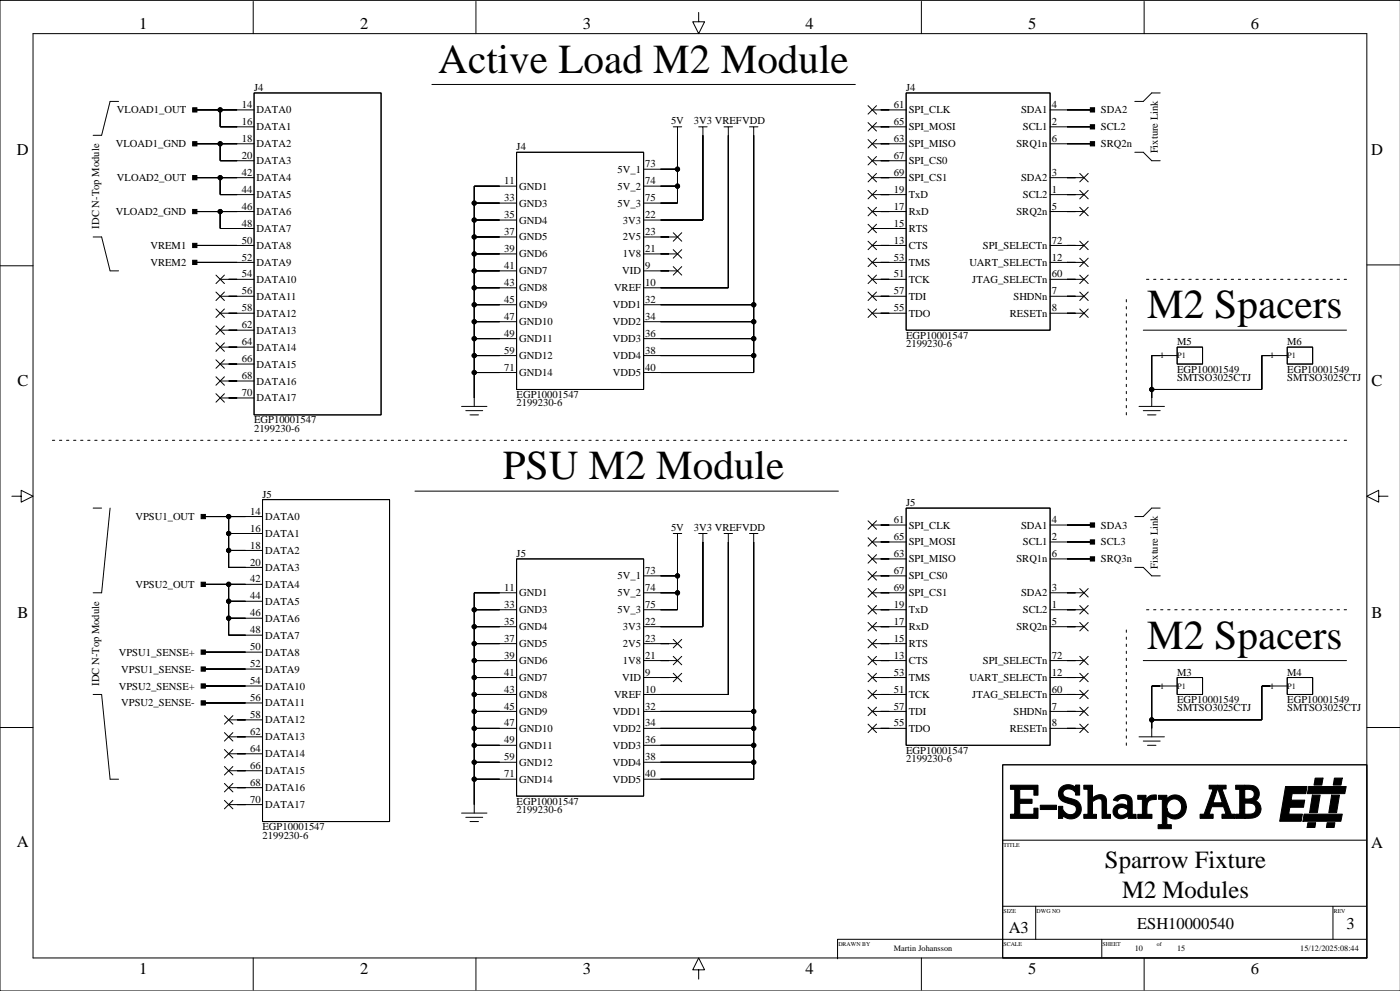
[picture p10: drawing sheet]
<svg xmlns="http://www.w3.org/2000/svg" width="420mm" height="297mm" viewBox="0 0 420 297" stroke-linecap="round" stroke-linejoin="round" font-family="sans-serif">
<g fill="none" stroke="#000" stroke-width=".3">
<path d="M9.9 10.1h400v277h-400zM75.9 .4v9.7M142.7 .4v9.7M209.5 3.7v2.8h1.8l-1.8 3.6-1.8-3.6h1.8M276.3 .4v9.7M343.1 .4v9.7M419.9 .1h-419.9v296.9h419.9M35.6 30.4h-2.6l-2.5 10.2h-2.6M58.4 32.9h17.8M66 32.9v5.1h10.2M76.2 27.9h38.1v96.5h-38.1zM129.5 25.3h127"/>
<path d="M201.9 38h1.3v22.9h-10.2M203.2 38h1.2M209.5 38h1.3v28h-17.8M210.8 38h1.2M217.1 38h1.3v48.3h-25.4M218.4 38h1.3M224.7 38h1.3v73.7h-33M226 38h1.3M260.3 31.7l2.5 2.5M260.3 36.7l2.5 2.6M261.6 32.9h10.1M261.6 38h10.1"/>
<path d="M262.8 31.7l-2.5 2.5M262.8 36.7l-2.5 2.6M271.7 27.9h43.2v71.1h-43.2zM314.9 32.9h12.7M314.9 38h12.7M347.9 27.9h-2.5l-2.6 2.5h-2.5M58.4 43.1h17.8M58.4 53.3h17.8M66 53.3v5h10.2M66 43.1v5.1h10.2M154.9 45.6h38.1v71.1h-38.1zM154.9 55.8h-12.7v66"/>
<path d="M193 55.8h10.2M193 50.7h10.2M203.2 40.6h.1M210.8 40.6h.1M218.4 40.6h.1M226 40.6h.1M260.3 41.8l2.5 2.6M260.3 46.9l2.5 2.5M260.3 52l2.5 2.5M260.3 57.1l2.5 2.5M261.6 43.1h10.1M261.6 53.3h10.1"/>
<path d="M261.6 58.3h10.1M261.6 48.2h10.1M262.8 41.8l-2.5 2.6M262.8 46.9l-2.5 2.5M262.8 52l-2.5 2.5M262.8 57.1l-2.5 2.5M314.9 43.1h12.7M314.9 53.3h10.1M314.9 58.3h10.1M323.8 52l2.5 2.5M323.8 57.1l2.5 2.5M326.3 52l-2.5 2.5"/>
<path d="M326.3 57.1l-2.5 2.5M340.3 45.6h2.5l2.6 2.6h2.5M0 79.7h9.9M27.9 71h2.6l2.5 10.2h2.6M58.4 63.4h17.8M58.4 78.6h17.8M58.4 73.6h17.8M66 63.4v5.1h10.2M142.2 60.9h12.7M142.2 66h12.7M142.2 71h12.7M142.2 76.1h12.7"/>
<path d="M193 71h10.2M193 76.1h10.2M201.9 69.8l2.5 2.5M201.9 74.8l2.5 2.6M201.9 79.9l2.5 2.6M204.4 69.8l-2.5 2.5M204.4 74.8l-2.5 2.6M204.4 79.9l-2.5 2.6M260.3 62.1l2.5 2.6M260.3 67.2l2.5 2.6M260.3 72.3l2.5 2.5M260.3 77.4l2.5 2.5"/>
<path d="M261.6 63.4h10.1M261.6 68.5h10.1M261.6 78.6h10.1M261.6 73.6h10.1M262.8 62.1l-2.5 2.6M262.8 67.2l-2.5 2.6M262.8 72.3l-2.5 2.5M262.8 77.4l-2.5 2.5M314.9 63.4h10.1M314.9 78.6h10.1M314.9 73.6h10.1M323.8 62.1l2.5 2.6"/>
<path d="M323.8 72.3l2.5 2.5M323.8 77.4l2.5 2.5M326.3 62.1l-2.5 2.6M326.3 72.3l-2.5 2.5M326.3 77.4l-2.5 2.5M409.9 79.4h9.9M64.8 82.5l2.5 2.5M64.8 87.5l2.5 2.6M64.8 92.6l2.5 2.6M64.8 97.7l2.5 2.5M66 93.9h10.2M66 88.8h10.2"/>
<path d="M66 83.7h10.2M66 99h10.2M67.3 82.5l-2.5 2.5M67.3 87.5l-2.5 2.6M67.3 92.6l-2.5 2.6M67.3 97.7l-2.5 2.5M142.2 81.2h12.7M142.2 86.3h12.7M142.2 91.3h12.7M142.2 96.4h12.7M193 81.2h10.2M193 91.3h33"/>
<path d="M193 96.4h33M260.3 82.5l2.5 2.5M260.3 87.5l2.5 2.6M260.3 92.6l2.5 2.6M261.6 93.9h10.1M261.6 88.8h10.1M261.6 83.7h10.1M262.8 82.5l-2.5 2.5M262.8 87.5l-2.5 2.6M262.8 92.6l-2.5 2.6M314.9 93.9h10.1M314.9 88.8h10.1"/>
<path d="M314.9 83.7h10.1M323.8 82.5l2.5 2.5M323.8 87.5l2.5 2.6M323.8 92.6l2.5 2.6M326.3 82.5l-2.5 2.5M326.3 87.5l-2.5 2.6M326.3 92.6l-2.5 2.6M342.8 99h61M64.8 102.8l2.5 2.5M64.8 107.9l2.5 2.5M64.8 112.9l2.5 2.6M64.8 118l2.5 2.5"/>
<path d="M66 104h10.2M66 109.1h10.2M66 114.2h10.2M66 119.3h10.2M67.3 102.8l-2.5 2.5M67.3 107.9l-2.5 2.5M67.3 112.9l-2.5 2.6M67.3 118l-2.5 2.5M142.2 101.5h12.7M142.2 106.6h12.7M142.2 111.7h12.7M193 101.5h33"/>
<path d="M193 106.6h33M353 104h7.6v5.1h-7.6zM353 106.6h-7.6v15.2M386 104h7.6v5.1h-7.6zM386 106.6h-7.6v10.1h-33M138.4 121.8h7.6M139.7 123.1h5M140.9 124.4h2.6M341.6 121.8h7.6M342.8 123.1h5.1M344.1 124.4h2.5M3.6 148.7h2.7v-1.7l3.6 1.7-3.6 1.8v-1.8"/>
<path d="M27.9 152.3h2.6M33 152.3l-2.5 25.4h-2.6M60.9 154.8h17.8M68.6 159.9h10.1M68.6 154.8v15.3h10.1M78.7 149.8h38.1v96.5h-38.1zM124.4 147.2h127M201.9 159.9h1.3v22.9h-10.2M203.2 159.9h1.2M209.5 159.9h1.3v27.9h-17.8M210.8 159.9h1.2M217.1 159.9h1.3v48.3h-25.4"/>
<path d="M218.4 159.9h1.3M224.7 159.9h1.3v73.7h-33M226 159.9h1.3M260.3 156.1l2.5 2.5M261.6 157.4h10.1M262.8 156.1l-2.5 2.5M271.7 152.3h43.2v71.1h-43.2zM314.9 157.4h12.7M347.9 152.3h-2.5l-2.6 2.5h-2.5M413.4 148.7v-1.7l-3.5 1.7 3.5 1.8v-1.8h2.8M60.9 175.1h17.8M68.6 165h10.1"/>
<path d="M68.6 175.1v15.3h10.1M154.9 167.5h38.1v71.1h-38.1zM154.9 177.7h-12.7v66M193 177.7h10.2M193 172.6h10.2M203.2 162.4h.1M210.8 162.4h.1M218.4 162.4h.1M226 162.4h.1M260.3 161.2l2.5 2.5M260.3 166.3l2.5 2.5M260.3 171.3l2.5 2.6"/>
<path d="M260.3 176.4l2.5 2.6M261.6 177.7h10.1M261.6 172.6h10.1M261.6 162.4h10.1M261.6 167.5h10.1M262.8 161.2l-2.5 2.5M262.8 166.3l-2.5 2.5M262.8 171.3l-2.5 2.6M262.8 176.4l-2.5 2.6M314.9 177.7h10.1M314.9 162.4h12.7M314.9 167.5h12.7"/>
<path d="M323.8 176.4l2.5 2.6M326.3 176.4l-2.5 2.6M340.3 170.1h2.5l2.6 2.5h2.5M60.9 195.5h17.8M68.6 180.2h10.1M68.6 185.3h10.1M142.2 182.8h12.7M142.2 187.8h12.7M142.2 192.9h12.7M142.2 198h12.7M193 192.9h10.2M193 198h10.2"/>
<path d="M201.9 191.7l2.5 2.5M201.9 196.7l2.5 2.6M204.4 191.7l-2.5 2.5M204.4 196.7l-2.5 2.6M260.3 181.5l2.5 2.5M260.3 186.6l2.5 2.5M260.3 191.7l2.5 2.5M260.3 196.7l2.5 2.6M261.6 182.8h10.1M261.6 187.8h10.1M261.6 192.9h10.1M261.6 198h10.1"/>
<path d="M262.8 181.5l-2.5 2.5M262.8 186.6l-2.5 2.5M262.8 191.7l-2.5 2.5M262.8 196.7l-2.5 2.6M314.9 182.8h10.1M314.9 187.8h10.1M314.9 198h10.1M323.8 181.5l2.5 2.5M323.8 186.6l2.5 2.5M323.8 196.7l2.5 2.6M326.3 181.5l-2.5 2.5M326.3 186.6l-2.5 2.5"/>
<path d="M326.3 196.7l-2.5 2.6M342.8 198h61M0 218.1h9.9M27.9 208.2h2.6l2.5 25.4h2.6M60.9 200.5h17.8M60.9 205.6h17.8M60.9 210.7h17.8M67.3 219.6l2.5 2.5M67.3 214.5l2.5 2.5M68.6 215.8h10.1M69.8 214.5l-2.5 2.5M69.8 219.6l-2.5 2.5"/>
<path d="M142.2 203.1h12.7M142.2 208.2h12.7M142.2 213.2h12.7M142.2 218.3h12.7M193 203.1h10.2M193 213.2h33M193 218.3h33M201.9 201.8l2.5 2.6M204.4 201.8l-2.5 2.6M260.3 201.8l2.5 2.6M260.3 206.9l2.5 2.5M260.3 212l2.5 2.5"/>
<path d="M260.3 217l2.5 2.6M261.6 203.1h10.1M261.6 208.2h10.1M261.6 213.2h10.1M261.6 218.3h10.1M262.8 201.8l-2.5 2.6M262.8 206.9l-2.5 2.5M262.8 212l-2.5 2.5M262.8 217l-2.5 2.6M314.9 203.1h10.1M314.9 208.2h10.1M314.9 213.2h10.1"/>
<path d="M314.9 218.3h10.1M323.8 201.8l2.5 2.6M323.8 206.9l2.5 2.5M323.8 212l2.5 2.5M323.8 217l2.5 2.6M326.3 201.8l-2.5 2.6M326.3 206.9l-2.5 2.5M326.3 212l-2.5 2.5M326.3 217l-2.5 2.6M353 203.1h7.6v5.1h-7.6zM353 205.6h-7.6v15.3M386 203.1h7.6v5.1h-7.6z"/>
<path d="M386 205.6h-7.6v10.2h-33M409.9 218.1h9.9M67.3 234.8l2.5 2.6M67.3 239.9l2.5 2.5M67.3 229.7l2.5 2.6M67.3 224.7l2.5 2.5M68.6 220.9h10.1M68.6 225.9h10.1M68.6 231h10.1M68.6 236.1h10.1M69.8 224.7l-2.5 2.5M69.8 234.8l-2.5 2.6"/>
<path d="M69.8 239.9l-2.5 2.5M69.8 229.7l-2.5 2.6M142.2 223.4h12.7M142.2 228.5h12.7M142.2 233.6h12.7M193 223.4h33M193 228.5h33M300.7 229.2h109.2v57.9h-109.2zM341.6 220.9h7.6M342.8 222.1h5.1M344.1 223.4h2.5M68.6 241.2h10.1"/>
<path d="M138.4 243.7h7.6M139.7 245h5M140.9 246.3h2.6M300.7 251.8h108.9M300.7 271.6h108.9M310.6 271.6v9.9M399.7 271.6v9.9M75.9 287.1v9.7M142.7 287.1v9.7M209.5 290.7h1.8l-1.8-3.6-1.8 3.6h1.8v2.8M276.3 287.1v9.7M330.4 281.5v5.6"/>
<path d="M343.1 287.1v9.7M409.6 281.5h-158.5v5.9"/>
<circle cx="66" cy="32.9" r=".63"/>
<circle cx="66" cy="43.1" r=".63"/>
<circle cx="66" cy="53.3" r=".63"/>
<circle cx="203.2" cy="55.8" r=".63"/>
<circle cx="203.2" cy="50.7" r=".63"/>
<circle cx="66" cy="63.4" r=".63"/>
<circle cx="142.2" cy="71" r=".63"/>
<circle cx="142.2" cy="76.1" r=".63"/>
<circle cx="142.2" cy="60.9" r=".63"/>
<circle cx="142.2" cy="66" r=".63"/>
<circle cx="142.2" cy="96.4" r=".63"/>
<circle cx="142.2" cy="81.2" r=".63"/>
<circle cx="142.2" cy="91.3" r=".63"/>
<circle cx="142.2" cy="86.3" r=".63"/>
<circle cx="226" cy="96.4" r=".63"/>
<circle cx="226" cy="91.3" r=".63"/>
<circle cx="142.2" cy="106.6" r=".63"/>
<circle cx="142.2" cy="111.7" r=".63"/>
<circle cx="142.2" cy="101.5" r=".63"/>
<circle cx="226" cy="106.6" r=".63"/>
<circle cx="226" cy="101.5" r=".63"/>
<circle cx="345.4" cy="116.7" r=".63"/>
<circle cx="68.6" cy="159.9" r=".63"/>
<circle cx="68.6" cy="154.8" r=".63"/>
<circle cx="68.6" cy="175.1" r=".63"/>
<circle cx="68.6" cy="165" r=".63"/>
<circle cx="203.2" cy="172.6" r=".63"/>
<circle cx="203.2" cy="177.7" r=".63"/>
<circle cx="68.6" cy="185.3" r=".63"/>
<circle cx="68.6" cy="180.2" r=".63"/>
<circle cx="142.2" cy="198" r=".63"/>
<circle cx="142.2" cy="187.8" r=".63"/>
<circle cx="142.2" cy="182.8" r=".63"/>
<circle cx="142.2" cy="192.9" r=".63"/>
<circle cx="142.2" cy="203.1" r=".63"/>
<circle cx="142.2" cy="218.3" r=".63"/>
<circle cx="142.2" cy="208.2" r=".63"/>
<circle cx="142.2" cy="213.2" r=".63"/>
<circle cx="226" cy="218.3" r=".63"/>
<circle cx="226" cy="213.2" r=".63"/>
<circle cx="345.4" cy="215.8" r=".63"/>
<circle cx="142.2" cy="233.6" r=".63"/>
<circle cx="142.2" cy="223.4" r=".63"/>
<circle cx="142.2" cy="228.5" r=".63"/>
<circle cx="226" cy="223.4" r=".63"/>
<circle cx="226" cy="228.5" r=".63"/>
</g>
<g fill="#000" stroke="#000" stroke-width=".3">
<path d="M57.8 32.3h1.2v1.3h-1.2z" fill-rule="evenodd"/>
<path d="M66 32.9v5.1z" fill-rule="evenodd"/>
<path d="M58.4 32.9h7.6z" fill-rule="evenodd"/>
<path d="M66 38h5.1z" fill-rule="evenodd"/>
<path d="M66 32.9h5.1z" fill-rule="evenodd"/>
<path d="M264.1 32.9h2.5z" fill-rule="evenodd"/>
<path d="M264.1 38h2.5z" fill-rule="evenodd"/>
<path d="M327 32.3h1.2v1.3h-1.2z" fill-rule="evenodd"/>
<path d="M327 37.4h1.2v1.3h-1.2z" fill-rule="evenodd"/>
<path d="M320 32.9h7.6z" fill-rule="evenodd"/>
<path d="M320 38h7.6z" fill-rule="evenodd"/>
<path d="M57.8 42.5h1.2v1.2h-1.2z" fill-rule="evenodd"/>
<path d="M57.8 52.6h1.2v1.3h-1.2z" fill-rule="evenodd"/>
<path d="M66 43.1v5.1z" fill-rule="evenodd"/>
<path d="M58.4 43.1h7.6z" fill-rule="evenodd"/>
<path d="M58.4 53.3h7.6z" fill-rule="evenodd"/>
<path d="M66 53.3v5z" fill-rule="evenodd"/>
<path d="M66 48.2h5.1z" fill-rule="evenodd"/>
<path d="M66 43.1h5.1z" fill-rule="evenodd"/>
<path d="M66 53.3h5.1z" fill-rule="evenodd"/>
<path d="M66 58.3h5.1z" fill-rule="evenodd"/>
<path d="M142.2 55.8v5.1z" fill-rule="evenodd"/>
<path d="M142.2 55.8h7.6z" fill-rule="evenodd"/>
<path d="M203.2 40.6v10.1z" fill-rule="evenodd"/>
<path d="M198.1 50.7h5.1z" fill-rule="evenodd"/>
<path d="M203.2 50.7v5.1z" fill-rule="evenodd"/>
<path d="M198.1 55.8h5.1z" fill-rule="evenodd"/>
<path d="M203.2 55.8v5.1z" fill-rule="evenodd"/>
<path d="M210.8 40.6v25.4z" fill-rule="evenodd"/>
<path d="M218.4 40.6v45.7z" fill-rule="evenodd"/>
<path d="M226 40.6v50.7z" fill-rule="evenodd"/>
<path d="M264.1 43.1h2.5z" fill-rule="evenodd"/>
<path d="M264.1 48.2h2.5z" fill-rule="evenodd"/>
<path d="M264.1 53.3h2.5z" fill-rule="evenodd"/>
<path d="M264.1 58.3h2.5z" fill-rule="evenodd"/>
<path d="M320 53.3h2.5z" fill-rule="evenodd"/>
<path d="M320 58.3h2.5z" fill-rule="evenodd"/>
<path d="M327 42.5h1.2v1.2h-1.2z" fill-rule="evenodd"/>
<path d="M320 43.1h7.6z" fill-rule="evenodd"/>
<path d="M57.8 62.8h1.2v1.2h-1.2z" fill-rule="evenodd"/>
<path d="M57.8 72.9h1.2v1.3h-1.2z" fill-rule="evenodd"/>
<path d="M57.8 78h1.2v1.3h-1.2z" fill-rule="evenodd"/>
<path d="M58.4 63.4h7.6z" fill-rule="evenodd"/>
<path d="M66 63.4v5.1z" fill-rule="evenodd"/>
<path d="M66 63.4h5.1z" fill-rule="evenodd"/>
<path d="M66 68.5h5.1z" fill-rule="evenodd"/>
<path d="M58.4 73.6h12.7z" fill-rule="evenodd"/>
<path d="M58.4 78.6h12.7z" fill-rule="evenodd"/>
<path d="M142.2 60.9v5.1z" fill-rule="evenodd"/>
<path d="M142.2 66v5z" fill-rule="evenodd"/>
<path d="M142.2 71v5.1z" fill-rule="evenodd"/>
<path d="M142.2 76.1v5.1z" fill-rule="evenodd"/>
<path d="M142.2 66h7.6z" fill-rule="evenodd"/>
<path d="M142.2 60.9h7.6z" fill-rule="evenodd"/>
<path d="M142.2 71h7.6z" fill-rule="evenodd"/>
<path d="M142.2 76.1h7.6z" fill-rule="evenodd"/>
<path d="M198.1 71h2.5z" fill-rule="evenodd"/>
<path d="M198.1 76.1h2.5z" fill-rule="evenodd"/>
<path d="M198.1 60.9h5.1z" fill-rule="evenodd"/>
<path d="M198.1 66h12.7z" fill-rule="evenodd"/>
<path d="M264.1 63.4h2.5z" fill-rule="evenodd"/>
<path d="M264.1 68.5h2.5z" fill-rule="evenodd"/>
<path d="M264.1 73.6h2.5z" fill-rule="evenodd"/>
<path d="M264.1 78.6h2.5z" fill-rule="evenodd"/>
<path d="M320 63.4h2.5z" fill-rule="evenodd"/>
<path d="M320 73.6h2.5z" fill-rule="evenodd"/>
<path d="M320 78.6h2.5z" fill-rule="evenodd"/>
<path d="M68.6 83.7h2.5z" fill-rule="evenodd"/>
<path d="M68.6 88.8h2.5z" fill-rule="evenodd"/>
<path d="M68.6 93.9h2.5z" fill-rule="evenodd"/>
<path d="M68.6 99h2.5z" fill-rule="evenodd"/>
<path d="M142.2 96.4v5.1z" fill-rule="evenodd"/>
<path d="M142.2 91.3v5.1z" fill-rule="evenodd"/>
<path d="M142.2 86.3v5z" fill-rule="evenodd"/>
<path d="M142.2 81.2v5.1z" fill-rule="evenodd"/>
<path d="M142.2 81.2h7.6z" fill-rule="evenodd"/>
<path d="M142.2 91.3h7.6z" fill-rule="evenodd"/>
<path d="M142.2 86.3h7.6z" fill-rule="evenodd"/>
<path d="M142.2 96.4h7.6z" fill-rule="evenodd"/>
<path d="M198.1 81.2h2.5z" fill-rule="evenodd"/>
<path d="M198.1 86.3h20.3z" fill-rule="evenodd"/>
<path d="M226 96.4v5.1z" fill-rule="evenodd"/>
<path d="M198.1 91.3h27.9z" fill-rule="evenodd"/>
<path d="M226 91.3v5.1z" fill-rule="evenodd"/>
<path d="M198.1 96.4h27.9z" fill-rule="evenodd"/>
<path d="M264.1 83.7h2.5z" fill-rule="evenodd"/>
<path d="M264.1 88.8h2.5z" fill-rule="evenodd"/>
<path d="M264.1 93.9h2.5z" fill-rule="evenodd"/>
<path d="M320 83.7h2.5z" fill-rule="evenodd"/>
<path d="M320 93.9h2.5z" fill-rule="evenodd"/>
<path d="M320 88.8h2.5z" fill-rule="evenodd"/>
<path d="M68.6 104h2.5z" fill-rule="evenodd"/>
<path d="M68.6 109.1h2.5z" fill-rule="evenodd"/>
<path d="M68.6 114.2h2.5z" fill-rule="evenodd"/>
<path d="M68.6 119.3h2.5z" fill-rule="evenodd"/>
<path d="M142.2 111.7v7.6z" fill-rule="evenodd"/>
<path d="M142.2 106.6v5.1z" fill-rule="evenodd"/>
<path d="M142.2 101.5v5.1z" fill-rule="evenodd"/>
<path d="M142.2 111.7h7.6z" fill-rule="evenodd"/>
<path d="M142.2 106.6h7.6z" fill-rule="evenodd"/>
<path d="M142.2 101.5h7.6z" fill-rule="evenodd"/>
<path d="M198.1 111.7h27.9z" fill-rule="evenodd"/>
<path d="M226 106.6v5.1z" fill-rule="evenodd"/>
<path d="M198.1 106.6h27.9z" fill-rule="evenodd"/>
<path d="M226 101.5v5.1z" fill-rule="evenodd"/>
<path d="M198.1 101.5h27.9z" fill-rule="evenodd"/>
<path d="M345.4 106.6v10.1z" fill-rule="evenodd"/>
<path d="M345.4 116.7v2.6z" fill-rule="evenodd"/>
<path d="M345.4 106.6h2.5z" fill-rule="evenodd"/>
<path d="M378.4 106.6v10.1z" fill-rule="evenodd"/>
<path d="M345.4 116.7h33z" fill-rule="evenodd"/>
<path d="M378.4 106.6h2.5z" fill-rule="evenodd"/>
<path d="M60.3 154.2h1.3v1.3h-1.3z" fill-rule="evenodd"/>
<path d="M68.6 159.9v5.1z" fill-rule="evenodd"/>
<path d="M68.6 154.8v5.1z" fill-rule="evenodd"/>
<path d="M60.9 154.8h7.7z" fill-rule="evenodd"/>
<path d="M68.6 154.8h5z" fill-rule="evenodd"/>
<path d="M68.6 159.9h5z" fill-rule="evenodd"/>
<path d="M264.1 157.4h2.5z" fill-rule="evenodd"/>
<path d="M327 156.7h1.2v1.3h-1.2z" fill-rule="evenodd"/>
<path d="M320 157.4h7.6z" fill-rule="evenodd"/>
<path d="M60.3 174.5h1.3v1.3h-1.3z" fill-rule="evenodd"/>
<path d="M68.6 165v5.1z" fill-rule="evenodd"/>
<path d="M68.6 175.1v5.1z" fill-rule="evenodd"/>
<path d="M60.9 175.1h7.7z" fill-rule="evenodd"/>
<path d="M68.6 170.1h5z" fill-rule="evenodd"/>
<path d="M68.6 165h5z" fill-rule="evenodd"/>
<path d="M68.6 175.1h5z" fill-rule="evenodd"/>
<path d="M142.2 177.7v5.1z" fill-rule="evenodd"/>
<path d="M142.2 177.7h7.6z" fill-rule="evenodd"/>
<path d="M198.1 177.7h5.1z" fill-rule="evenodd"/>
<path d="M198.1 172.6h5.1z" fill-rule="evenodd"/>
<path d="M203.2 162.4v10.2z" fill-rule="evenodd"/>
<path d="M203.2 172.6v5.1z" fill-rule="evenodd"/>
<path d="M203.2 177.7v5.1z" fill-rule="evenodd"/>
<path d="M210.8 162.4v25.4z" fill-rule="evenodd"/>
<path d="M218.4 162.4v45.8z" fill-rule="evenodd"/>
<path d="M226 162.4v50.8z" fill-rule="evenodd"/>
<path d="M264.1 162.4h2.5z" fill-rule="evenodd"/>
<path d="M264.1 167.5h2.5z" fill-rule="evenodd"/>
<path d="M264.1 172.6h2.5z" fill-rule="evenodd"/>
<path d="M264.1 177.7h2.5z" fill-rule="evenodd"/>
<path d="M320 177.7h2.5z" fill-rule="evenodd"/>
<path d="M327 161.8h1.2v1.3h-1.2z" fill-rule="evenodd"/>
<path d="M327 166.9h1.2v1.3h-1.2z" fill-rule="evenodd"/>
<path d="M320 162.4h7.6z" fill-rule="evenodd"/>
<path d="M320 167.5h7.6z" fill-rule="evenodd"/>
<path d="M60.3 194.8h1.3v1.3h-1.3z" fill-rule="evenodd"/>
<path d="M68.6 185.3v5.1z" fill-rule="evenodd"/>
<path d="M68.6 180.2v5.1z" fill-rule="evenodd"/>
<path d="M68.6 185.3h5z" fill-rule="evenodd"/>
<path d="M68.6 190.4h5z" fill-rule="evenodd"/>
<path d="M68.6 180.2h5z" fill-rule="evenodd"/>
<path d="M60.9 195.5h12.7z" fill-rule="evenodd"/>
<path d="M142.2 182.8v5z" fill-rule="evenodd"/>
<path d="M142.2 187.8v5.1z" fill-rule="evenodd"/>
<path d="M142.2 192.9v5.1z" fill-rule="evenodd"/>
<path d="M142.2 198v5.1z" fill-rule="evenodd"/>
<path d="M142.2 198h7.6z" fill-rule="evenodd"/>
<path d="M142.2 187.8h7.6z" fill-rule="evenodd"/>
<path d="M142.2 192.9h7.6z" fill-rule="evenodd"/>
<path d="M142.2 182.8h7.6z" fill-rule="evenodd"/>
<path d="M198.1 192.9h2.5z" fill-rule="evenodd"/>
<path d="M198.1 198h2.5z" fill-rule="evenodd"/>
<path d="M198.1 182.8h5.1z" fill-rule="evenodd"/>
<path d="M198.1 187.8h12.7z" fill-rule="evenodd"/>
<path d="M264.1 182.8h2.5z" fill-rule="evenodd"/>
<path d="M264.1 187.8h2.5z" fill-rule="evenodd"/>
<path d="M264.1 192.9h2.5z" fill-rule="evenodd"/>
<path d="M264.1 198h2.5z" fill-rule="evenodd"/>
<path d="M320 182.8h2.5z" fill-rule="evenodd"/>
<path d="M320 187.8h2.5z" fill-rule="evenodd"/>
<path d="M320 198h2.5z" fill-rule="evenodd"/>
<path d="M60.3 199.9h1.3v1.3h-1.3z" fill-rule="evenodd"/>
<path d="M60.3 205h1.3v1.3h-1.3z" fill-rule="evenodd"/>
<path d="M60.3 210.1h1.3v1.2h-1.3z" fill-rule="evenodd"/>
<path d="M60.9 200.5h12.7z" fill-rule="evenodd"/>
<path d="M60.9 205.6h12.7z" fill-rule="evenodd"/>
<path d="M60.9 210.7h12.7z" fill-rule="evenodd"/>
<path d="M71.1 215.8h2.5z" fill-rule="evenodd"/>
<path d="M142.2 203.1v5.1z" fill-rule="evenodd"/>
<path d="M142.2 208.2v5z" fill-rule="evenodd"/>
<path d="M142.2 213.2v5.1z" fill-rule="evenodd"/>
<path d="M142.2 218.3v5.1z" fill-rule="evenodd"/>
<path d="M142.2 213.2h7.6z" fill-rule="evenodd"/>
<path d="M142.2 208.2h7.6z" fill-rule="evenodd"/>
<path d="M142.2 203.1h7.6z" fill-rule="evenodd"/>
<path d="M142.2 218.3h7.6z" fill-rule="evenodd"/>
<path d="M198.1 203.1h2.5z" fill-rule="evenodd"/>
<path d="M198.1 208.2h20.3z" fill-rule="evenodd"/>
<path d="M198.1 213.2h27.9z" fill-rule="evenodd"/>
<path d="M226 218.3v5.1z" fill-rule="evenodd"/>
<path d="M198.1 218.3h27.9z" fill-rule="evenodd"/>
<path d="M226 213.2v5.1z" fill-rule="evenodd"/>
<path d="M264.1 203.1h2.5z" fill-rule="evenodd"/>
<path d="M264.1 208.2h2.5z" fill-rule="evenodd"/>
<path d="M264.1 213.2h2.5z" fill-rule="evenodd"/>
<path d="M264.1 218.3h2.5z" fill-rule="evenodd"/>
<path d="M320 203.1h2.5z" fill-rule="evenodd"/>
<path d="M320 208.2h2.5z" fill-rule="evenodd"/>
<path d="M320 218.3h2.5z" fill-rule="evenodd"/>
<path d="M320 213.2h2.5z" fill-rule="evenodd"/>
<path d="M345.4 205.6v10.2z" fill-rule="evenodd"/>
<path d="M345.4 215.8v2.5z" fill-rule="evenodd"/>
<path d="M345.4 205.6h2.5z" fill-rule="evenodd"/>
<path d="M378.4 205.6v10.2z" fill-rule="evenodd"/>
<path d="M345.4 215.8h33z" fill-rule="evenodd"/>
<path d="M378.4 205.6h2.5z" fill-rule="evenodd"/>
<path d="M71.1 236.1h2.5z" fill-rule="evenodd"/>
<path d="M71.1 231h2.5z" fill-rule="evenodd"/>
<path d="M71.1 225.9h2.5z" fill-rule="evenodd"/>
<path d="M71.1 220.9h2.5z" fill-rule="evenodd"/>
<path d="M142.2 223.4v5.1z" fill-rule="evenodd"/>
<path d="M142.2 228.5v5.1z" fill-rule="evenodd"/>
<path d="M142.2 233.6v7.6z" fill-rule="evenodd"/>
<path d="M142.2 233.6h7.6z" fill-rule="evenodd"/>
<path d="M142.2 228.5h7.6z" fill-rule="evenodd"/>
<path d="M142.2 223.4h7.6z" fill-rule="evenodd"/>
<path d="M198.1 233.6h27.9z" fill-rule="evenodd"/>
<path d="M226 228.5v5.1z" fill-rule="evenodd"/>
<path d="M198.1 228.5h27.9z" fill-rule="evenodd"/>
<path d="M198.1 223.4h27.9z" fill-rule="evenodd"/>
<path d="M226 223.4v5.1z" fill-rule="evenodd"/>
<path d="M393.5 238.3h2.4l-.9 5.3h-2.3z" fill-rule="evenodd"/>
<path d="M394.4 233.2h2.3l-.3 2.1h-2.4z" fill-rule="evenodd"/>
<path d="M399.3 238.3h2.4l-.9 5.3h-2.3z" fill-rule="evenodd"/>
<path d="M392.4 235.7h11.3l-.4 2.2h-11.3z" fill-rule="evenodd"/>
<path d="M400.1 233.2h2.4l-.4 2.1h-2.3z" fill-rule="evenodd"/>
<path d="M71.1 241.2h2.5z" fill-rule="evenodd"/>
<path d="M303 235.4h8.3v3h-1.3v-1.8h-4.2v3h3.7v1.2h-3.7v3.3h4.2v-1.9h1.3v3.1h-8.3v-1.2h1.3v-7.5h-1.3z" fill-rule="evenodd"/>
<path d="M311.9 241.3h4.9v1.3h-4.9z" fill-rule="evenodd"/>
<path d="M318.1 236.1a3.4 3.4 0 0 1 4.4-.1v-.7h1.2v3h-1.2a1.9 1.9 0 0 0-2.1-1.8 1.37 1.37 0 0 0-1.7 1.3 1.37 1.37 0 0 0 1.6 1.4l1.1 .2a3.1 3.1 0 0 1 2.6 4.3 3.1 3.1 0 0 1-4.9 1.1l-.4-.3v.8h-1.3v-3.6h1.3a2.36 2.36 0 0 0 2.3 2.5 1.61 1.61 0 0 0 1.8-1.6 1.61 1.61 0 0 0-1.8-1.6l-1-.3a2.79 2.79 0 0 1-2.4-1.7 2.79 2.79 0 0 1 .5-2.9z" fill-rule="evenodd"/>
<path d="M325 235.4h2.6v3.8a2.57 2.57 0 0 1 3.9-.3l.3 1.2v4h1.2v1.2h-2.5l-.1-4.9-.2-.8a1.58 1.58 0 0 0-2.1 .4l-.5 .3v3.8h1.2v1.2h-3.8v-1.2h1.2v-7.5h-1.2z" fill-rule="evenodd"/>
<path d="M334.5 239a3.3 3.3 0 0 1 4.7 .2l.3 1.1v3.8h1.2v1.2h-2.4l-.1-2.6a1.8 1.8 0 0 0-3.1 .2 1.32 1.32 0 0 0 .6 1.4 1.32 1.32 0 0 0 1.5-.1l.9-.7v1.1a2.39 2.39 0 0 1-3.2 .6 2.39 2.39 0 0 1-.8-3.2 2.93 2.93 0 0 1 4.1-.4l-.1-1.4-.4-.5a1.85 1.85 0 0 0-2.6 .4l-1.3-.3z" fill-rule="evenodd"/>
<path d="M341.2 238.4h2.4v1.5l.5-.8 .7-.6 1.9-.2v1.3a2.04 2.04 0 0 0-2.7 1.6l-.1 2.9h1.5v1.2h-4.2v-1.2h1.4v-4.5h-1.4z" fill-rule="evenodd"/>
<path d="M347.4 238.4h2.5v1.1a3.4 3.4 0 0 1 4.4-.7 3.4 3.4 0 0 1 1.3 4.3 3.4 3.4 0 0 1-5.7 1.3v-2.1l.4 1a2.29 2.29 0 0 0 3.2 .3 2.29 2.29 0 0 0 .3-3.2 2.29 2.29 0 0 0-3.2-.3l-.6 .8-.1 .8v5.5h1.3v1.2h-3.9v-1.2h1.2v-7.6h-1.1z" fill-rule="evenodd"/>
<path d="M362.6 235.4h2.5v1.1l-1.4 4.1h2.8l-1.4-4.1v-1.1h2.6v1.1h-1.3l2.8 7.6h1.1v1.2h-3.9v-1.2h1.3l-.8-2.3h-3.6l-.7 2.3h1.2v1.2h-3.9v-1.2h1.2l2.7-7.6h-1.2z" fill-rule="evenodd"/>
<path d="M370.5 235.4h2.7v4.1h1a1.51 1.51 0 0 0 1.9-1.5 1.51 1.51 0 0 0-1.9-1.4h-.9v-1.2h.5a3 3 0 0 1 3.7 1.7 2.38 2.38 0 0 1-1.1 2.9 2.77 2.77 0 0 1 1.6 3.4 2.77 2.77 0 0 1-3.3 1.9h-1.4v-1.2l1.5-.1a1.68 1.68 0 0 0 1.8-1.8 1.68 1.68 0 0 0-2.2-1.5h-1.2v4.6h-2.7v-1.2h1.2v-7.5h-1.2z" fill-rule="evenodd"/>
<path d="M385.5 235.7h6.4l-.3 2.2h-4.1l-.4 1.9h4.1l-.3 2.2h-4.1l-.4 2h4.1l-.3 2.2h-6.5z" fill-rule="evenodd"/>
<path d="M391 244h11.5l-.4 2.2h-11.4z" fill-rule="evenodd"/>
<path d="M392.2 246.6h2.3l-.2 1.4h-2.3z" fill-rule="evenodd"/>
<path d="M398 246.6h2.3l-.2 1.4h-2.4z" fill-rule="evenodd"/>
<circle cx="66" cy="32.9" r=".63"/>
<circle cx="66" cy="43.1" r=".63"/>
<circle cx="66" cy="53.3" r=".63"/>
<circle cx="203.2" cy="55.8" r=".63"/>
<circle cx="203.2" cy="50.7" r=".63"/>
<circle cx="66" cy="63.4" r=".63"/>
<circle cx="142.2" cy="71" r=".63"/>
<circle cx="142.2" cy="76.1" r=".63"/>
<circle cx="142.2" cy="60.9" r=".63"/>
<circle cx="142.2" cy="66" r=".63"/>
<circle cx="142.2" cy="96.4" r=".63"/>
<circle cx="142.2" cy="81.2" r=".63"/>
<circle cx="142.2" cy="91.3" r=".63"/>
<circle cx="142.2" cy="86.3" r=".63"/>
<circle cx="226" cy="96.4" r=".63"/>
<circle cx="226" cy="91.3" r=".63"/>
<circle cx="142.2" cy="106.6" r=".63"/>
<circle cx="142.2" cy="111.7" r=".63"/>
<circle cx="142.2" cy="101.5" r=".63"/>
<circle cx="226" cy="106.6" r=".63"/>
<circle cx="226" cy="101.5" r=".63"/>
<circle cx="345.4" cy="116.7" r=".63"/>
<circle cx="68.6" cy="159.9" r=".63"/>
<circle cx="68.6" cy="154.8" r=".63"/>
<circle cx="68.6" cy="175.1" r=".63"/>
<circle cx="68.6" cy="165" r=".63"/>
<circle cx="203.2" cy="172.6" r=".63"/>
<circle cx="203.2" cy="177.7" r=".63"/>
<circle cx="68.6" cy="185.3" r=".63"/>
<circle cx="68.6" cy="180.2" r=".63"/>
<circle cx="142.2" cy="198" r=".63"/>
<circle cx="142.2" cy="187.8" r=".63"/>
<circle cx="142.2" cy="182.8" r=".63"/>
<circle cx="142.2" cy="192.9" r=".63"/>
<circle cx="142.2" cy="203.1" r=".63"/>
<circle cx="142.2" cy="218.3" r=".63"/>
<circle cx="142.2" cy="208.2" r=".63"/>
<circle cx="142.2" cy="213.2" r=".63"/>
<circle cx="226" cy="218.3" r=".63"/>
<circle cx="226" cy="213.2" r=".63"/>
<circle cx="345.4" cy="215.8" r=".63"/>
<circle cx="142.2" cy="233.6" r=".63"/>
<circle cx="142.2" cy="223.4" r=".63"/>
<circle cx="142.2" cy="228.5" r=".63"/>
<circle cx="226" cy="223.4" r=".63"/>
<circle cx="226" cy="228.5" r=".63"/>
</g>
<path d="M403.8 83.7h-61M337.7 124.4v-35.6M403.8 132h-388.8M403.8 182.8h-61M337.7 223.4v-35.6" fill="none" stroke="#000" stroke-width=".3" stroke-dasharray=".7 1.4"/>
<g font-size="12.3">
<text x="131.4" y="21.8">Active Load M2 Module</text>
<text x="344" y="95.4">M2 Spacers</text>
<text x="150.8" y="143.7">PSU M2 Module</text>
<text x="344" y="194.5">M2 Spacers</text>
</g>
<g font-size="7.4">
<text x="331.3" y="260.2">Sparrow Fixture</text>
<text x="336.5" y="269">M2 Modules</text>
</g>
<g font-size="4.9">
<text x="41.7" y="8.7">1</text>
<text x="108" y="8.7">2</text>
<text x="174.7" y="8.7">3</text>
<text x="241.5" y="8.7">4</text>
<text x="308.3" y="8.7">5</text>
<text x="375.1" y="8.7">6</text>
<text x="5.1" y="46.5">D</text>
<text x="411.1" y="46.5">D</text>
<text x="5.2" y="115.8">C</text>
<text x="411.3" y="115.8">C</text>
<text x="5.2" y="185.2">B</text>
<text x="411.3" y="185.2">B</text>
<text x="5.1" y="254">A</text>
<text x="411.1" y="254.2">A</text>
<text x="302.5" y="279.6">A3</text>
<text x="341" y="278.4">ESH10000540</text>
<text x="403.8" y="278.4">3</text>
<text x="41.7" y="291.8">1</text>
<text x="108" y="291.8">2</text>
<text x="174.7" y="291.8">3</text>
<text x="241.5" y="291.8">4</text>
<text x="308.3" y="291.8">5</text>
<text x="375.1" y="291.8">6</text>
</g>
<g font-size="3.2">
<text x="76.2" y="27.3">J4</text>
<text x="271.7" y="27.3">J4</text>
<text x="35.1" y="34">VLOAD1_OUT</text>
<text x="72.5" y="32.4">14</text>
<text x="76.9" y="34">DATA0</text>
<text x="268" y="32.4">61</text>
<text x="272.5" y="34">SPI_CLK</text>
<text x="306.2" y="34">SDA1</text>
<text x="315.4" y="32.4">4</text>
<text x="330.1" y="34">SDA2</text>
<text x="72.5" y="37.5">16</text>
<text x="76.9" y="39.1">DATA1</text>
<text x="201.2" y="37.2">5V</text>
<text x="208" y="37.2">3V3 VREFVDD</text>
<text x="268" y="37.5">65</text>
<text x="272.5" y="39.1">SPI_MOSI</text>
<text x="306.7" y="39.1">SCL1</text>
<text x="315.4" y="37.5">2</text>
<text x="330.1" y="39.1">SCL2</text>
<text x="34.7" y="44.1">VLOAD1_GND</text>
<text x="72.5" y="47.6">20</text>
<text x="72.5" y="42.5">18</text>
<text x="76.9" y="44.1">DATA2</text>
<text x="154.9" y="45.1">J4</text>
<text x="268" y="47.6">67</text>
<text x="268" y="42.5">63</text>
<text x="272.5" y="44.1">SPI_MISO</text>
<text x="304.8" y="44.1">SRQ1n</text>
<text x="315.4" y="42.5">6</text>
<text x="330.1" y="44.1">SRQ2n</text>
<text x="347.2" y="46" transform="rotate(-90 347.2 46)">Fixture Link</text>
<text x="72.5" y="52.7">42</text>
<text x="76.9" y="49.2">DATA3</text>
<text x="185.2" y="51.8">5V_1</text>
<text x="193.5" y="50.1">73</text>
<text x="268" y="52.7">69</text>
<text x="272.5" y="49.2">SPI_CS0</text>
<text x="315.4" y="52.7">3</text>
<text x="35.1" y="54.3">VLOAD2_OUT</text>
<text x="72.5" y="57.8">44</text>
<text x="76.9" y="54.3">DATA4</text>
<text x="76.9" y="59.4">DATA5</text>
<text x="151.2" y="55.2">11</text>
<text x="155.7" y="56.8">GND1</text>
<text x="185.2" y="56.8">5V_2</text>
<text x="193.5" y="55.2">74</text>
<text x="268" y="57.8">19</text>
<text x="272.5" y="59.4">TxD</text>
<text x="272.5" y="54.3">SPI_CS1</text>
<text x="306.2" y="54.3">SDA2</text>
<text x="306.7" y="59.4">SCL2</text>
<text x="315.4" y="57.8">1</text>
<text x="34.7" y="64.5">VLOAD2_GND</text>
<text x="72.5" y="62.8">46</text>
<text x="76.9" y="64.5">DATA6</text>
<text x="151.2" y="65.4">35</text>
<text x="151.2" y="60.3">33</text>
<text x="155.7" y="61.9">GND3</text>
<text x="185.2" y="61.9">5V_3</text>
<text x="193.5" y="60.3">75</text>
<text x="193.5" y="65.4">22</text>
<text x="268" y="62.8">17</text>
<text x="272.5" y="64.5">RxD</text>
<text x="304.8" y="64.5">SRQ2n</text>
<text x="315.4" y="62.8">5</text>
<text x="29.8" y="68.5" transform="rotate(-90 29.8 68.5)">IDC N-Top Module</text>
<text x="72.5" y="67.9">48</text>
<text x="76.9" y="69.5">DATA7</text>
<text x="151.2" y="70.5">37</text>
<text x="155.7" y="67">GND4</text>
<text x="186.8" y="67">3V3</text>
<text x="193.5" y="70.5">23</text>
<text x="268" y="67.9">15</text>
<text x="272.5" y="69.5">RTS</text>
<text x="45.1" y="74.6">VREM1</text>
<text x="72.5" y="73">50</text>
<text x="76.9" y="74.6">DATA8</text>
<text x="151.2" y="75.5">39</text>
<text x="155.7" y="72.1">GND5</text>
<text x="155.7" y="77.2">GND6</text>
<text x="186.8" y="72.1">2V5</text>
<text x="186.8" y="77.2">1V8</text>
<text x="193.5" y="75.5">21</text>
<text x="268" y="73">13</text>
<text x="272.5" y="74.6">CTS</text>
<text x="294.7" y="74.6">SPI_SELECTn</text>
<text x="315.4" y="73">72</text>
<text x="45.1" y="79.7">VREM2</text>
<text x="72.5" y="78.1">52</text>
<text x="72.5" y="83.2">54</text>
<text x="76.9" y="79.7">DATA9</text>
<text x="151.2" y="80.6">41</text>
<text x="155.7" y="82.2">GND7</text>
<text x="186.6" y="82.2">VID</text>
<text x="193.5" y="80.6">9</text>
<text x="268" y="83.2">51</text>
<text x="268" y="78.1">53</text>
<text x="272.5" y="79.7">TMS</text>
<text x="290.7" y="79.7">UART_SELECTn</text>
<text x="315.4" y="83.2">60</text>
<text x="315.4" y="78.1">12</text>
<text x="72.5" y="88.2">56</text>
<text x="76.9" y="84.8">DATA10</text>
<text x="76.9" y="89.9">DATA11</text>
<text x="151.2" y="85.7">43</text>
<text x="155.7" y="87.3">GND8</text>
<text x="184.1" y="87.3">VREF</text>
<text x="193.5" y="85.7">10</text>
<text x="268" y="88.2">57</text>
<text x="272.5" y="84.8">TCK</text>
<text x="272.5" y="89.9">TDI</text>
<text x="291.5" y="84.8">JTAG_SELECTn</text>
<text x="303.9" y="89.9">SHDNn</text>
<text x="315.4" y="88.2">7</text>
<text x="72.5" y="93.3">58</text>
<text x="76.9" y="94.9">DATA12</text>
<text x="151.2" y="95.9">47</text>
<text x="151.2" y="90.8">45</text>
<text x="155.7" y="92.4">GND9</text>
<text x="183.8" y="92.4">VDD1</text>
<text x="193.5" y="95.9">34</text>
<text x="193.5" y="90.8">32</text>
<text x="268" y="93.3">55</text>
<text x="272.5" y="94.9">TDO</text>
<text x="302.8" y="94.9">RESETn</text>
<text x="315.4" y="93.3">8</text>
<text x="72.5" y="98.4">62</text>
<text x="76.9" y="100">DATA13</text>
<text x="151.2" y="100.9">49</text>
<text x="155.7" y="97.5">GND10</text>
<text x="183.8" y="97.5">VDD2</text>
<text x="193.5" y="100.9">36</text>
<text x="271.7" y="101.5">EGP10001547</text>
<text x="72.5" y="103.5">64</text>
<text x="76.9" y="105.1">DATA14</text>
<text x="151.2" y="106">59</text>
<text x="155.7" y="102.6">GND11</text>
<text x="155.7" y="107.6">GND12</text>
<text x="183.8" y="102.6">VDD3</text>
<text x="183.8" y="107.6">VDD4</text>
<text x="193.5" y="106">38</text>
<text x="271.7" y="104">2199230-6</text>
<text x="353" y="103.5">M5</text>
<text x="386" y="103.5">M6</text>
<text x="72.5" y="113.6">68</text>
<text x="72.5" y="108.6">66</text>
<text x="76.9" y="110.2">DATA15</text>
<text x="151.2" y="111.1">71</text>
<text x="155.7" y="112.7">GND14</text>
<text x="183.8" y="112.7">VDD5</text>
<text x="193.5" y="111.1">40</text>
<text x="353" y="111.7">EGP10001549</text>
<text x="386" y="111.7">EGP10001549</text>
<text x="72.5" y="118.7">70</text>
<text x="76.9" y="115.3">DATA16</text>
<text x="154.9" y="119.3">EGP10001547</text>
<text x="353" y="114.2">SMTSO3025CTJ</text>
<text x="386" y="114.2">SMTSO3025CTJ</text>
<text x="76.9" y="120.3">DATA17</text>
<text x="154.9" y="121.8">2199230-6</text>
<text x="76.2" y="126.9">EGP10001547</text>
<text x="76.2" y="129.4">2199230-6</text>
<text x="78.7" y="149.2">J5</text>
<text x="40.6" y="155.9">VPSU1_OUT</text>
<text x="75" y="154.3">14</text>
<text x="79.5" y="155.9">DATA0</text>
<text x="271.7" y="151.7">J5</text>
<text x="75" y="159.3">16</text>
<text x="79.5" y="161">DATA1</text>
<text x="201.2" y="159.1">5V</text>
<text x="208" y="159.1">3V3 VREFVDD</text>
<text x="268" y="156.8">61</text>
<text x="268" y="161.9">65</text>
<text x="272.5" y="158.4">SPI_CLK</text>
<text x="306.2" y="158.4">SDA1</text>
<text x="315.4" y="161.9">2</text>
<text x="315.4" y="156.8">4</text>
<text x="330.1" y="158.4">SDA3</text>
<text x="75" y="164.4">18</text>
<text x="79.5" y="166">DATA2</text>
<text x="154.9" y="167">J5</text>
<text x="268" y="167">63</text>
<text x="272.5" y="163.5">SPI_MOSI</text>
<text x="306.7" y="163.5">SCL1</text>
<text x="315.4" y="167">6</text>
<text x="330.1" y="163.5">SCL3</text>
<text x="75" y="169.5">20</text>
<text x="79.5" y="171.1">DATA3</text>
<text x="185.2" y="173.7">5V_1</text>
<text x="193.5" y="172">73</text>
<text x="268" y="172">67</text>
<text x="272.5" y="168.6">SPI_MISO</text>
<text x="272.5" y="173.7">SPI_CS0</text>
<text x="304.8" y="168.6">SRQ1n</text>
<text x="330.1" y="168.6">SRQ3n</text>
<text x="347.2" y="170.4" transform="rotate(-90 347.2 170.4)">Fixture Link</text>
<text x="40.6" y="176.2">VPSU2_OUT</text>
<text x="75" y="174.6">42</text>
<text x="75" y="179.7">44</text>
<text x="79.5" y="176.2">DATA4</text>
<text x="151.2" y="177.1">11</text>
<text x="155.7" y="178.7">GND1</text>
<text x="185.2" y="178.7">5V_2</text>
<text x="193.5" y="177.1">74</text>
<text x="268" y="177.1">69</text>
<text x="272.5" y="178.7">SPI_CS1</text>
<text x="306.2" y="178.7">SDA2</text>
<text x="315.4" y="177.1">3</text>
<text x="75" y="184.7">46</text>
<text x="79.5" y="181.3">DATA5</text>
<text x="151.2" y="182.2">33</text>
<text x="155.7" y="183.8">GND3</text>
<text x="185.2" y="183.8">5V_3</text>
<text x="193.5" y="182.2">75</text>
<text x="268" y="182.2">19</text>
<text x="272.5" y="183.8">TxD</text>
<text x="306.7" y="183.8">SCL2</text>
<text x="315.4" y="182.2">1</text>
<text x="75" y="189.8">48</text>
<text x="79.5" y="186.4">DATA6</text>
<text x="79.5" y="191.4">DATA7</text>
<text x="151.2" y="187.3">35</text>
<text x="155.7" y="188.9">GND4</text>
<text x="186.8" y="188.9">3V3</text>
<text x="193.5" y="187.3">22</text>
<text x="268" y="187.3">17</text>
<text x="272.5" y="188.9">RxD</text>
<text x="304.8" y="188.9">SRQ2n</text>
<text x="315.4" y="187.3">5</text>
<text x="35.6" y="196.5">VPSU1_SENSE+</text>
<text x="75" y="194.9">50</text>
<text x="79.5" y="196.5">DATA8</text>
<text x="151.2" y="192.4">37</text>
<text x="151.2" y="197.4">39</text>
<text x="155.7" y="194">GND5</text>
<text x="186.8" y="194">2V5</text>
<text x="193.5" y="197.4">21</text>
<text x="193.5" y="192.4">23</text>
<text x="268" y="197.4">13</text>
<text x="268" y="192.4">15</text>
<text x="272.5" y="194">RTS</text>
<text x="315.4" y="197.4">72</text>
<text x="36.4" y="201.6">VPSU1_SENSE-</text>
<text x="75" y="200">52</text>
<text x="79.5" y="201.6">DATA9</text>
<text x="151.2" y="202.5">41</text>
<text x="155.7" y="199.1">GND6</text>
<text x="186.8" y="199.1">1V8</text>
<text x="193.5" y="202.5">9</text>
<text x="268" y="202.5">53</text>
<text x="272.5" y="199.1">CTS</text>
<text x="294.7" y="199.1">SPI_SELECTn</text>
<text x="315.4" y="202.5">12</text>
<text x="353" y="202.5">M3</text>
<text x="386" y="202.5">M4</text>
<text x="29.8" y="205.6" transform="rotate(-90 29.8 205.6)">IDC N-Top Module</text>
<text x="35.6" y="206.7">VPSU2_SENSE+</text>
<text x="75" y="205.1">54</text>
<text x="79.5" y="206.7">DATA10</text>
<text x="151.2" y="207.6">43</text>
<text x="155.7" y="204.1">GND7</text>
<text x="155.7" y="209.2">GND8</text>
<text x="184.1" y="209.2">VREF</text>
<text x="186.6" y="204.1">VID</text>
<text x="193.5" y="207.6">10</text>
<text x="268" y="207.6">51</text>
<text x="272.5" y="209.2">TCK</text>
<text x="272.5" y="204.1">TMS</text>
<text x="290.7" y="204.1">UART_SELECTn</text>
<text x="291.5" y="209.2">JTAG_SELECTn</text>
<text x="315.4" y="207.6">60</text>
<text x="36.4" y="211.7">VPSU2_SENSE-</text>
<text x="75" y="210.1">56</text>
<text x="75" y="215.2">58</text>
<text x="79.5" y="211.7">DATA11</text>
<text x="151.2" y="212.7">45</text>
<text x="155.7" y="214.3">GND9</text>
<text x="183.8" y="214.3">VDD1</text>
<text x="193.5" y="212.7">32</text>
<text x="268" y="212.7">57</text>
<text x="272.5" y="214.3">TDI</text>
<text x="303.9" y="214.3">SHDNn</text>
<text x="315.4" y="212.7">7</text>
<text x="353" y="210.7">EGP10001549</text>
<text x="353" y="213.2">SMTSO3025CTJ</text>
<text x="386" y="210.7">EGP10001549</text>
<text x="386" y="213.2">SMTSO3025CTJ</text>
<text x="75" y="220.3">62</text>
<text x="79.5" y="216.8">DATA12</text>
<text x="79.5" y="221.9">DATA13</text>
<text x="151.2" y="217.8">47</text>
<text x="155.7" y="219.4">GND10</text>
<text x="183.8" y="219.4">VDD2</text>
<text x="193.5" y="217.8">34</text>
<text x="268" y="217.8">55</text>
<text x="272.5" y="219.4">TDO</text>
<text x="302.8" y="219.4">RESETn</text>
<text x="315.4" y="217.8">8</text>
<text x="75" y="225.4">64</text>
<text x="79.5" y="227">DATA14</text>
<text x="151.2" y="222.8">49</text>
<text x="151.2" y="227.9">59</text>
<text x="155.7" y="224.4">GND11</text>
<text x="183.8" y="224.4">VDD3</text>
<text x="193.5" y="227.9">38</text>
<text x="193.5" y="222.8">36</text>
<text x="271.7" y="225.9">EGP10001547</text>
<text x="75" y="230.4">66</text>
<text x="79.5" y="232.1">DATA15</text>
<text x="151.2" y="233">71</text>
<text x="155.7" y="229.5">GND12</text>
<text x="183.8" y="229.5">VDD4</text>
<text x="193.5" y="233">40</text>
<text x="271.7" y="228.5">2199230-6</text>
<text x="75" y="235.5">68</text>
<text x="79.5" y="237.1">DATA16</text>
<text x="155.7" y="234.6">GND14</text>
<text x="183.8" y="234.6">VDD5</text>
<text x="75" y="240.6">70</text>
<text x="79.5" y="242.2">DATA17</text>
<text x="154.9" y="241.2">EGP10001547</text>
<text x="154.9" y="243.7">2199230-6</text>
<text x="78.7" y="251.3">2199230-6</text>
<text x="78.7" y="248.8">EGP10001547</text>
</g>
<g font-size="2.5">
<text x="347.9" y="107.4">1</text>
<text x="353" y="107.4">P1</text>
<text x="380.9" y="107.4">1</text>
<text x="386" y="107.4">P1</text>
<text x="347.9" y="206.4">1</text>
<text x="353" y="206.4">P1</text>
<text x="380.9" y="206.4">1</text>
<text x="386" y="206.4">P1</text>
<text x="268.1" y="285.2">Martin Johansson</text>
<text x="340.3" y="285.2">10</text>
<text x="353" y="285.2">15</text>
<text x="389.9" y="285.2">15/12/2025:08:44</text>
</g>
<g font-size="1.8">
<text x="300.9" y="253.8">TITLE</text>
<text x="300.9" y="273.6">SIZE</text>
<text x="310.8" y="273.6">DWG NO</text>
<text x="400" y="273.6">REV</text>
<text x="251.4" y="283.5">DRAWN BY</text>
<text x="300.9" y="283.5">SCALE</text>
<text x="330.6" y="283.5">SHEET</text>
<text x="346.9" y="283.7">of</text>
</g>
</svg>
